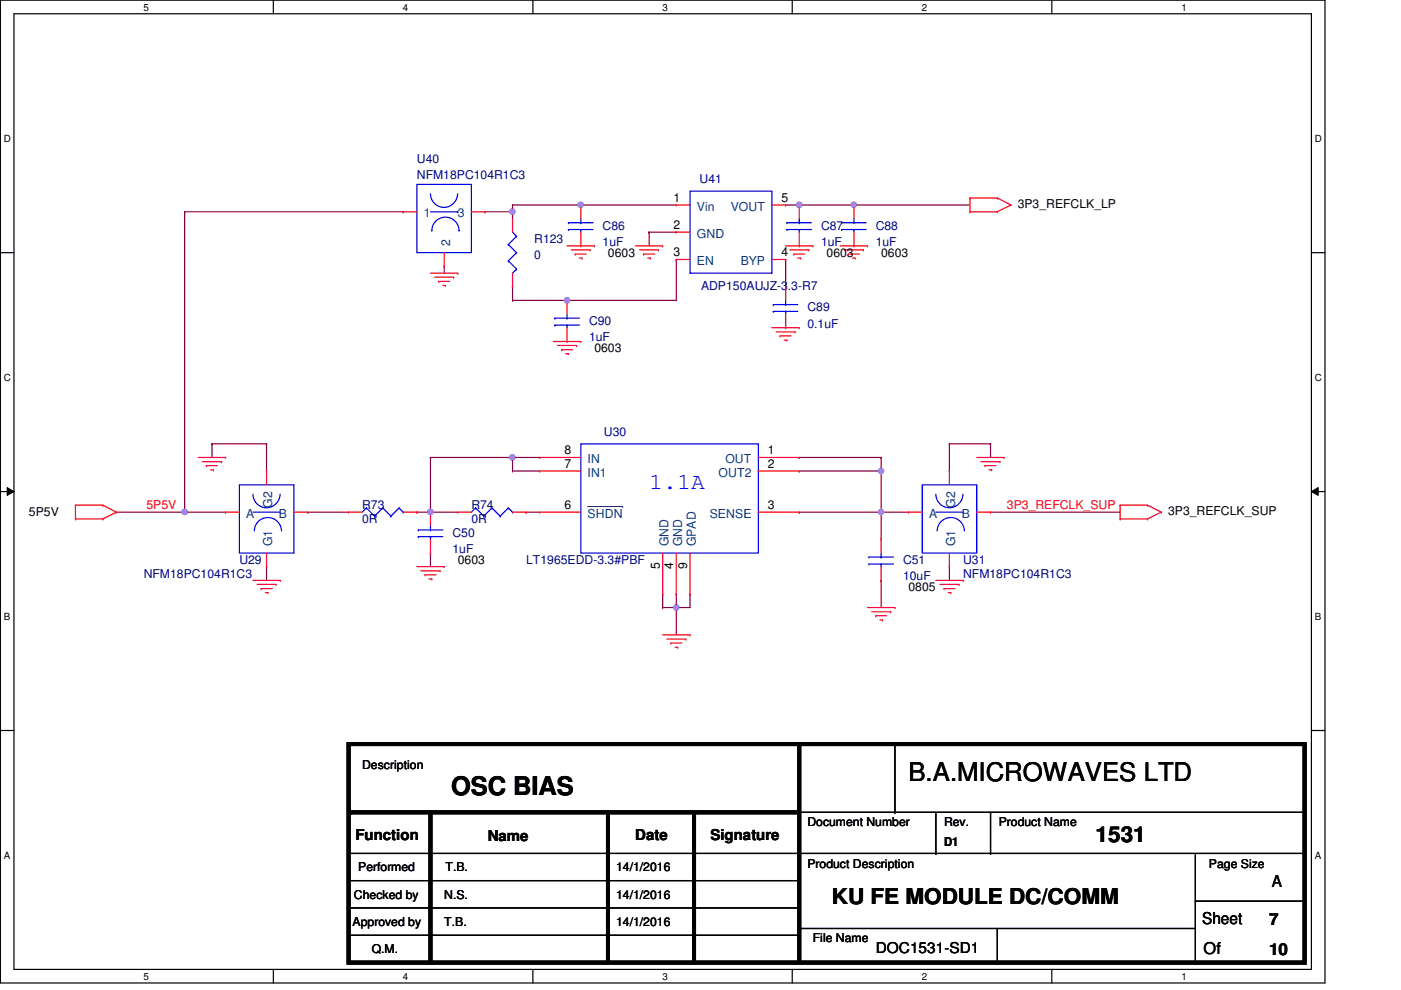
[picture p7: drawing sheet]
<svg xmlns="http://www.w3.org/2000/svg" width="297mm" height="210mm" viewBox="0 0 297 210" stroke-linecap="round" stroke-linejoin="round" font-family="sans-serif">
<path d="M.1 0h280.8v208.5h-280.8zM3 2.9h275v202.7h-275z" fill="none" stroke="#000" stroke-width=".25"/>
<g fill="#fff">
<path d="M30.4 .3h1.2v2.4h-1.2z"/>
<path d="M30.4 205.9h1.2v2.3h-1.2z"/>
</g>
<path d="M58 0v2.9M58 205.6v2.9" fill="none" stroke="#000" stroke-width=".25"/>
<g fill="#fff">
<path d="M85.4 .3h1.2v2.4h-1.2z"/>
<path d="M85.4 205.9h1.2v2.3h-1.2z"/>
</g>
<path d="M113 0v2.9M113 205.6v2.9" fill="none" stroke="#000" stroke-width=".25"/>
<g fill="#fff">
<path d="M140.5 .3h1.1v2.4h-1.1z"/>
<path d="M140.5 205.9h1.1v2.3h-1.1z"/>
</g>
<path d="M168 0v2.9M168 205.6v2.9" fill="none" stroke="#000" stroke-width=".25"/>
<g fill="#fff">
<path d="M195.4 .3h1.2v2.4h-1.2z"/>
<path d="M195.4 205.9h1.2v2.3h-1.2z"/>
</g>
<path d="M223 0v2.9M223 205.6v2.9" fill="none" stroke="#000" stroke-width=".25"/>
<g fill="#fff">
<path d="M250.5 .3h1.1v2.4h-1.1z"/>
<path d="M250.5 205.9h1.1v2.3h-1.1z"/>
<path d="M.8 28.2h1.5v2.4h-1.5z"/>
<path d="M278.8 28.2h1.4v2.4h-1.4z"/>
<path d="M.8 78.9h1.5v2.3h-1.5z"/>
<path d="M278.8 78.9h1.4v2.3h-1.4z"/>
</g>
<path d="M.1 53.6h2.9M278 53.6h2.9" fill="none" stroke="#000" stroke-width=".25"/>
<g fill="#fff">
<path d="M.8 129.6h1.4v2.3h-1.4z"/>
<path d="M278.8 129.6h1.3v2.3h-1.3z"/>
</g>
<path d="M.1 104.3h2.9M278 104.3h2.9" fill="none" stroke="#000" stroke-width=".25"/>
<path d="M1.5 103.4l1.5 .9-1.5 .8zM278 104.3l1.5-.9v1.7z" fill="#000"/>
<path d="M1.5 103.4l1.5 .9-1.5 .8zM278 104.3l1.5-.9v1.7z" fill="none" stroke="#000" stroke-width=".21"/>
<g fill="#fff">
<path d="M.8 180.3h1.4v2.3h-1.4z"/>
<path d="M278.8 180.3h1.3v2.3h-1.3z"/>
</g>
<path d="M.1 154.9h2.9M278 154.9h2.9" fill="none" stroke="#000" stroke-width=".25"/>
<g fill="none" stroke="#800040" stroke-width=".25">
<path d="M45 94.1h.1M45 94.1v2.9M45 94.1h11.5M56.5 94.1h.1M56.5 94.1v5.8M169.5 99.9h.1M169.5 99.9h17.3M186.8 99.9h.1M186.8 99.9v14.5M201.3 94.1h.1M201.3 94.1h8.7M201.3 94.1v5.8"/>
<path d="M24.7 108.6h14.5M39.2 108.6h.1M65.2 108.6h.1M65.2 108.6h8.7M169.5 108.6h.1M169.5 108.6h23.1M186.8 108.6h.1M210 108.6h.1M210 108.6h27.5M56.5 120.2h.1M56.5 120.2v2.9M143.4 128.9h.1"/>
<path d="M146.3 126h.1M146.3 126v2.9h-2.9M186.8 123.1h.1M186.8 123.1v5.8M201.3 120.2h.1M201.3 120.2v2.9"/>
</g>
<circle cx="186.8" cy="108.6" r=".56" fill="#f0f"/>
<circle cx="186.8" cy="108.6" r=".56" fill="none" stroke="#f0f" stroke-width=".25"/>
<circle cx="186.8" cy="99.9" r=".56" fill="#f0f"/>
<circle cx="186.8" cy="99.9" r=".56" fill="none" stroke="#f0f" stroke-width=".25"/>
<path d="M169.5 97h.1M169.5 97h17.3M186.8 97h.1M186.8 97v2.9M140.5 126h.1M140.5 128.9h.1M140.5 126v2.9M140.5 128.9h2.9" fill="none" stroke="#800040" stroke-width=".25"/>
<circle cx="143.4" cy="128.9" r=".56" fill="#f0f"/>
<circle cx="143.4" cy="128.9" r=".56" fill="none" stroke="#f0f" stroke-width=".25"/>
<path d="M91.3 97h.1M91.3 97v11.6M91.3 108.6h.1M91.3 108.6h5.8M111.5 108.6h.1M111.5 108.6h2.9M143.4 126h.1M143.4 128.9h.1M143.4 126v8.7" fill="none" stroke="#800040" stroke-width=".25"/>
<circle cx="91.3" cy="108.6" r=".56" fill="#f0f"/>
<circle cx="91.3" cy="108.6" r=".56" fill="none" stroke="#f0f" stroke-width=".25"/>
<path d="M91.3 97h.1M91.3 97h17.4" fill="none" stroke="#800040" stroke-width=".25"/>
<circle cx="108.6" cy="97" r=".56" fill="#f0f"/>
<circle cx="108.6" cy="97" r=".56" fill="none" stroke="#f0f" stroke-width=".25"/>
<g fill="none" stroke="#800040" stroke-width=".25">
<path d="M102.9 44.9h.1M102.9 44.9h5.8M108.7 43.5h.1M108.7 44.9h.1M108.7 44.9v1.5M108.7 43.5h14.4M108.7 63.7h.1M108.7 63.7h11.5M108.7 97h.1M108.7 99.9h.1M108.7 97v2.9M108.7 99.9h5.7"/>
<path d="M108.7 97h5.7M210 94.1h.1M210 94.1v2.9M88.4 108.6h.1M88.4 108.6h2.9M91.3 117.3h.1M91.3 117.3v2.9"/>
</g>
<circle cx="108.6" cy="44.9" r=".56" fill="#f0f"/>
<circle cx="108.6" cy="44.9" r=".56" fill="none" stroke="#f0f" stroke-width=".25"/>
<g fill="none" stroke="#800040" stroke-width=".25">
<path d="M94.2 56.5h.1M94.2 56.5v1.5M123.1 43.5h.1M123.1 43.5h20.3M137.6 49.2h.1M137.6 49.2v3M137.6 49.2h5.8M143.4 55h.1M143.4 55v8.7M166.6 55h.1M166.6 55v5.8M108.7 60.8h.1"/>
<path d="M108.7 60.8v2.9"/>
</g>
<circle cx="123.1" cy="43.4" r=".56" fill="#f0f"/>
<circle cx="123.1" cy="43.4" r=".56" fill="none" stroke="#f0f" stroke-width=".25"/>
<path d="M169.5 43.5h.1M169.5 43.5h11.6" fill="none" stroke="#800040" stroke-width=".25"/>
<circle cx="181" cy="43.4" r=".56" fill="#f0f"/>
<circle cx="181" cy="43.4" r=".56" fill="none" stroke="#f0f" stroke-width=".25"/>
<circle cx="169.4" cy="43.4" r=".56" fill="#f0f"/>
<circle cx="169.4" cy="43.4" r=".56" fill="none" stroke="#f0f" stroke-width=".25"/>
<path d="M166.6 43.5h.1M166.6 43.5h2.9M120.2 63.7h.1M120.2 63.7h23.2" fill="none" stroke="#800040" stroke-width=".25"/>
<circle cx="120.2" cy="63.7" r=".56" fill="#f0f"/>
<circle cx="120.2" cy="63.7" r=".56" fill="none" stroke="#f0f" stroke-width=".25"/>
<path d="M39.2 44.9h.1M39.2 44.9h46.3M39.2 44.9v63.7M85.5 44.9h.1M108.7 43.5h.1M108.7 43.5v1.4M181.1 43.5h.1M181.1 43.5h24.6" fill="none" stroke="#800040" stroke-width=".25"/>
<circle cx="39.1" cy="108.6" r=".56" fill="#f0f"/>
<circle cx="39.1" cy="108.6" r=".56" fill="none" stroke="#f0f" stroke-width=".25"/>
<path d="M39.2 108.6h8.6M47.8 108.6h.1" fill="none" stroke="#800040" stroke-width=".25"/>
<g fill="none" stroke="#f00" stroke-width=".25">
<path d="M85.5 44.9h.1M85.5 44.9h2.9M91.3 58h5.8M92.2 58.8h4M93 59.7h.1M93 59.7h2.3M94.2 56.5h.1M94.2 53.6v2.9M96.2 58.8h.1M97.1 58h.1M99.9 44.9h3M102.9 44.9h.1"/>
<path d="M108.7 46.4h.1M108.7 46.4v2.8M108.7 58v2.8M120.2 52.2h5.8M121.1 53h4M122 53.9h.1M122 53.9h2.3M122.8 54.7h.6M123.1 52.2h.1M123.1 43.5h.1M123.1 43.5v2.9M123.1 49.2v3"/>
<path d="M123.4 54.7h.1M125.1 53h.1M126 52.2h.1M134.7 52.2h5.8M135.6 53h4M136.4 53.9h.1M136.4 53.9h2.4M137.3 54.7h.6M137.9 54.7h.1M139.6 53h.1M140.5 52.2h.1M143.4 43.5h.1"/>
<path d="M143.4 49.2h.1M143.4 55h.1M143.4 43.5h2.9M143.4 49.2h2.9M143.4 55h2.9M163.7 43.5h2.9M163.7 55h2.9M166.6 55h.1M166.6 43.5h.1M166.6 52.2h5.7M167.4 53h4.1M168.3 53.9h.1"/>
<path d="M168.3 53.9h2.3M169.2 54.7h.6M169.5 52.2h.1M169.5 43.5h.1M169.5 43.5v2.9M169.5 49.2v3M169.8 54.7h.1M171.5 53h.1M172.3 52.2h.1M178.1 52.2h5.8M179 53h4M179.9 53.9h.1"/>
<path d="M179.9 53.9h2.3M180.8 54.7h.5M181.1 52.2h.1M181.1 43.5h.1M181.1 43.5v2.9M181.1 49.2v3M181.3 54.7h.1M183 53h.1M183.9 52.2h.1M205.7 44.9h.1M205.7 42h.1M205.7 42h5.8"/>
<path d="M205.7 44.9h5.8M205.7 42v2.9M211.5 42h.1M211.5 44.9h.1M211.5 42l2.8 1.5M214.3 43.5h.1M214.3 43.5l-2.8 1.4M93.9 60.5h.5M94.4 60.5h.1M108.7 60.8h.1M117.3 72.4h5.8M118.2 73.3h4.1"/>
<path d="M119.1 74.2h.1M119.1 74.2h2.3M119.9 75h.6M120.2 72.4h.1M120.2 63.7h.1M120.2 63.7v2.9M120.2 69.5v2.9M120.5 75h.1M122.3 73.3h.1M123.1 72.4h.1M163.7 69.5h5.8M164.5 70.4h4.1"/>
<path d="M165.4 71.2h.1M165.4 71.2h2.3M166.3 72.1h.5M166.6 69.5h.1M166.6 60.8h.1M166.6 60.8v2.9M166.6 66.6v2.9M166.8 72.1h.1M168.6 70.4h.1M169.5 69.5h.1M42 97h5.8M42.9 97.9h4.1"/>
<path d="M43.8 98.8h.1M43.8 98.8h2.3M44.7 99.7h.6M45.3 99.7h.1M47 97.9h.1M47.8 97h.1M56.5 99.9h.1M56.5 99.9v2.9M114.4 97h.1M114.4 99.9h.1M114.4 97h8.7M114.4 99.9h8.7"/>
<path d="M160.8 97h8.7M160.8 99.9h8.7M169.5 97h.1M169.5 99.9h.1M201.3 99.9h.1M201.3 99.9v2.9M207.1 97h5.8M208 97.9h4M208.8 98.8h.1M208.8 98.8h2.4M209.7 99.7h.6M210.3 99.7h.1"/>
<path d="M212 97.9h.1M212.9 97h.1M16 110.1h.1M16 107.1h.1M16 107.1h5.8M16 110.1h5.8M16 107.1v3M21.8 107.1h.1M21.8 110.1h.1M21.8 107.1l2.9 1.5M24.7 108.6h.1M24.7 108.6l-2.9 1.5"/>
<path d="M47.8 108.6h.1M47.8 108.6h3M56.5 117.3v2.9M62.3 108.6h2.9M65.2 108.6h.1M73.9 108.6h.1M73.9 108.6h2.9M85.5 108.6h2.9M88.4 108.6h.1M91.3 117.3h.1M91.3 108.6h.1M91.3 108.6v2.9"/>
<path d="M91.3 114.4v2.9M97.1 108.6h.1M97.1 108.6h2.8M108.7 108.6h2.8M111.5 108.6h.1M114.4 108.6h.1M114.4 108.6h8.7M140.5 117.3v8.7M143.4 117.3v8.7M146.3 117.3v8.7M160.8 108.6h8.7M169.5 108.6h.1"/>
<path d="M186.8 114.4h.1M186.8 114.4v2.9M192.6 108.6h.1M192.6 108.6h2.9M201.3 117.3v2.9M207.1 108.6h2.9M210 108.6h.1M237.5 110.1h.1M237.5 107.1h.1M237.5 107.1h5.8M237.5 110.1h5.8M237.5 107.1v3"/>
<path d="M243.3 107.1h.1M243.3 110.1h.1M243.3 107.1l2.9 1.5M246.2 108.6h.1M246.2 108.6l-2.9 1.5M53.6 123.1h5.8M54.5 124h4M55.4 124.8h.1M55.4 124.8h2.3M56.3 125.7h.5M56.5 120.2h.1M56.8 125.7h.1"/>
<path d="M58.5 124h.1M59.4 123.1h.1M88.4 120.2h5.8M89.2 121.1h4.1M90.1 121.9h.1M90.1 121.9h2.4M91 122.8h.6M91.6 122.8h.1M93.3 121.1h.1M94.2 120.2h.1M140.5 126h.1M140.5 134.7h5.8"/>
<path d="M141.4 135.6h4M142.2 136.4h.1M142.2 136.4h2.4M143.1 137.3h.6M143.4 126h.1M143.7 137.3h.1M145.4 135.6h.1M146.3 134.7h.1M146.3 126h.1M183.9 128.9h5.8M184.8 129.8h4M185.7 130.6h.1"/>
<path d="M185.7 130.6h2.3M186.6 131.5h.5M186.8 123.1h.1M186.8 120.2v2.9M187.1 131.5h.1M188.8 129.8h.1M189.7 128.9h.1M198.4 123.1h5.8M199.3 124h4M200.1 124.8h.1M200.1 124.8h2.4M201 125.7h.6"/>
<path d="M201.3 120.2h.1M201.6 125.7h.1M203.3 124h.1M204.2 123.1h.1"/>
</g>
<path d="M73.9 157.8h202.7v46.4h-202.7zM169.5 158.1v45.8M74.2 172.3h95.3M91.3 172.3v31.6M128.9 172.3v31.6M147.1 172.3v31.6" fill="none" stroke="#000" stroke-width=".85"/>
<g fill="#000">
<circle cx="74.2" cy="172.3" r=".42"/>
<circle cx="91.3" cy="203.9" r=".42"/>
<circle cx="128.9" cy="203.9" r=".42"/>
<circle cx="147.1" cy="203.9" r=".42"/>
<circle cx="169.5" cy="203.9" r=".42"/>
</g>
<g fill="none" stroke="#000" stroke-width=".25">
<path d="M189.7 157.8v14.5M169.5 172.3h107.1M189.7 172.3h.1M198.4 172.3v8.7M210 172.3v8.7M276.6 172.3h.1M73.9 192.6h.1M73.9 198.4h.1M73.9 186.8h.1M73.9 181h.1M73.9 181h202.4M73.9 192.6h95.6"/>
<path d="M73.9 198.4h95.6M73.9 186.8h95.6M169.8 196.9h.1M169.8 196.9h83.6M198.4 181h.1M210 181h.1M211.5 196.9v7.3M253.4 191.1h.1M253.4 181.3v22.9M253.4 191.1h23.2M276.3 181h.1M211.5 204.2h.1"/>
<path d="M253.4 204.2h.1"/>
</g>
<g fill="none" stroke="#00f" stroke-width=".25">
<path d="M88.4 39.1h11.5v14.5h-11.5zM91.3 41.1a2.88 2.88 0 0 0 2.8 2.9 2.88 2.88 0 0 0 2.9-2.9M91.3 44.9h5.8M91.6 48.9v.1a2.88 2.88 0 0 1 2.8-2.9 2.88 2.88 0 0 1 2.9 2.9v-.1M97.1 44.9h.1M107.8 51.9h.1M107.8 55.3h.1M107.8 51.9l1.7 1.7M107.8 55.3l1.7 1.8M108.7 58h.1M108.7 49.2l.8 .9M109.5 50.1h.1"/>
<path d="M109.5 53.6h.1M109.5 57.1h.1M109.5 50.1l-1.7 1.8M109.5 53.6l-1.7 1.7M109.5 57.1l-.8 .9M120.5 47.2h.1M120.5 48.7h.1M120.5 47.2h5.2M120.5 48.7h5.2M123.1 48.7h.1M123.1 47.2h.1M123.1 46.4v.8"/>
<path d="M123.1 48.7v.5M146.3 40.6h17.4v17.4h-17.4zM166.8 47.2h.1M166.8 48.7h.1M166.8 47.2h5.3M166.8 48.7h5.3M169.5 48.7h.1M169.5 47.2h.1M169.5 46.4v.8M169.5 48.7v.5M178.4 47.2h.1M178.4 48.7h.1"/>
<path d="M178.4 47.2h5.2M178.4 48.7h5.2M181.1 48.7h.1M181.1 47.2h.1M181.1 46.4v.8M181.1 48.7v.5M117.6 67.5h.1M117.6 69h.1M117.6 67.5h5.2M117.6 69h5.2M120.2 69h.1M120.2 67.5h.1"/>
<path d="M120.2 66.6v.9M120.2 69v.5M164 64.6h.1M164 66h.1M164 64.6h5.2M164 66h5.2M166.6 66h.1M166.6 64.6h.1M166.6 63.7v.9M166.6 66v.6M123.1 94.1h37.7v23.2h-37.7zM50.8 102.8h11.5v14.5h-11.5z"/>
<path d="M53.6 104.8a2.88 2.88 0 0 0 2.9 2.9 2.88 2.88 0 0 0 2.9-2.9M53.6 108.6h5.8M53.9 112.6a2.88 2.88 0 0 1 2.9-2.8 2.88 2.88 0 0 1 2.9 2.8M59.4 108.6h.1M77.7 107.7h.1M77.7 107.7l-.9 .9M77.7 107.7l1.7 1.8M79.4 109.5h.1M81.1 107.7h.1M81.1 107.7l-1.7 1.8M81.1 107.7l1.8 1.8M82.9 109.5h.1"/>
<path d="M84.6 107.7h.1M84.6 107.7l-1.7 1.8M84.6 107.7l.9 .9M85.5 108.6h.1M88.7 112.4h.1M88.7 113.8h.1M88.7 112.4h5.2M88.7 113.8h5.2M91.3 113.8h.1M91.3 112.4h.1M91.3 111.5v.9M91.3 113.8v.6"/>
<path d="M100.8 107.7h.1M100.8 107.7l-.9 .9M100.8 107.7l1.8 1.8M102.6 109.5h.1M104.3 107.7h.1M104.3 107.7l-1.7 1.8M104.3 107.7l1.7 1.8M106 109.5h.1M107.8 107.7h.1M107.8 107.7l-1.8 1.8M107.8 107.7l.9 .9M108.7 108.6h.1"/>
<path d="M184.2 118.2h.1M184.2 119.6h.1M184.2 118.2h5.2M184.2 119.6h5.2M186.8 119.6h.1M186.8 118.2h.1M186.8 117.3v.9M186.8 119.6v.6M195.5 102.8h11.6v14.5h-11.6zM198.4 104.8a2.88 2.88 0 0 0 2.9 2.9 2.88 2.88 0 0 0 2.9-2.9M198.4 108.6h5.8M198.7 112.6a2.88 2.88 0 0 1 2.9-2.8 2.88 2.88 0 0 1 2.9 2.8"/>
<path d="M204.2 108.6h.1"/>
</g>
<path d="M124.6 107.4h7.4M132 107.4h.1" fill="none" stroke="#004080" stroke-width=".21"/>
<circle cx="186.8" cy="108.6" r=".56" fill="#f0f"/>
<circle cx="186.8" cy="108.6" r=".56" fill="none" stroke="#f0f" stroke-width=".25"/>
<circle cx="186.8" cy="99.9" r=".56" fill="#f0f"/>
<circle cx="186.8" cy="99.9" r=".56" fill="none" stroke="#f0f" stroke-width=".25"/>
<circle cx="143.4" cy="128.9" r=".56" fill="#f0f"/>
<circle cx="143.4" cy="128.9" r=".56" fill="none" stroke="#f0f" stroke-width=".25"/>
<circle cx="91.3" cy="108.6" r=".56" fill="#f0f"/>
<circle cx="91.3" cy="108.6" r=".56" fill="none" stroke="#f0f" stroke-width=".25"/>
<circle cx="108.6" cy="97" r=".56" fill="#f0f"/>
<circle cx="108.6" cy="97" r=".56" fill="none" stroke="#f0f" stroke-width=".25"/>
<circle cx="108.6" cy="44.9" r=".56" fill="#f0f"/>
<circle cx="108.6" cy="44.9" r=".56" fill="none" stroke="#f0f" stroke-width=".25"/>
<circle cx="123.1" cy="43.4" r=".56" fill="#f0f"/>
<circle cx="123.1" cy="43.4" r=".56" fill="none" stroke="#f0f" stroke-width=".25"/>
<circle cx="181" cy="43.4" r=".56" fill="#f0f"/>
<circle cx="181" cy="43.4" r=".56" fill="none" stroke="#f0f" stroke-width=".25"/>
<circle cx="169.4" cy="43.4" r=".56" fill="#f0f"/>
<circle cx="169.4" cy="43.4" r=".56" fill="none" stroke="#f0f" stroke-width=".25"/>
<circle cx="120.2" cy="63.7" r=".56" fill="#f0f"/>
<circle cx="120.2" cy="63.7" r=".56" fill="none" stroke="#f0f" stroke-width=".25"/>
<circle cx="39.1" cy="108.6" r=".56" fill="#f0f"/>
<circle cx="39.1" cy="108.6" r=".56" fill="none" stroke="#f0f" stroke-width=".25"/>
<g font-size="5.5">
<text x="192.6" y="165.7">B.A.MICROWAVES LTD</text>
<text x="95.6" y="168.7">OSC BIAS</text>
</g>
<text font-size="4.9" fill="#00f" x="137.6" y="103.8">1.1A</text>
<g font-size="4.6">
<text x="232.3" y="178.6">1531</text>
<text x="176.4" y="191.6">KU FE MODULE DC/COMM</text>
</g>
<g font-size="3.5">
<text x="269.7" y="188.1">A</text>
<text x="254.9" y="196">Sheet</text>
<text x="269.1" y="196.1">7</text>
<text x="255.2" y="202.4">Of</text>
<text x="269.1" y="202.5">10</text>
</g>
<g font-size="3.2">
<text x="75.4" y="178.2">Function</text>
<text x="103.4" y="178.5">Name</text>
<text x="134.7" y="178.2">Date</text>
<text x="150.6" y="178.2">Signature</text>
<text x="185.7" y="202.1">DOC1531-SD1</text>
</g>
<g font-size="2.6" fill="#000080">
<text x="88.4" y="34.5">U40</text>
<text x="88.4" y="38">NFM18PC104R1C3</text>
<text x="148.3" y="38.8">U41</text>
<text x="113.3" y="51.6">R123</text>
<text x="127.8" y="48.7">C86</text>
<text x="127.8" y="52.2">1uF</text>
<text x="174.1" y="48.7">C87</text>
<text x="174.1" y="52.2">1uF</text>
<text x="185.7" y="48.7">C88</text>
<text x="185.7" y="52.2">1uF</text>
<text x="113.3" y="55">0</text>
<text x="148.6" y="61.4">ADP150AUJZ-3.3-R7</text>
<text x="124.9" y="69">C90</text>
<text x="171.2" y="66">C89</text>
<text x="171.2" y="69.5">0.1uF</text>
<text x="124.9" y="72.4">1uF</text>
<text x="128.1" y="92.4">U30</text>
<text x="76.8" y="108">R73</text>
<text x="76.8" y="111">0R</text>
<text x="95.9" y="113.8">C50</text>
<text x="99.9" y="108">R74</text>
<text x="99.9" y="111">0R</text>
<text x="50.8" y="119.6">U29</text>
<text x="95.9" y="117.3">1uF</text>
<text x="111.5" y="119.6">LT1965EDD-3.3#PBF</text>
<text x="191.5" y="119.6">C51</text>
<text x="204.2" y="119.6">U31</text>
<text x="30.5" y="122.5">NFM18PC104R1C3</text>
<text x="191.5" y="123.1">10uF</text>
<text x="204.2" y="122.5">NFM18PC104R1C3</text>
</g>
<g font-size="2.6" fill="#004080">
<text x="89.8" y="46.1">1</text>
<text x="97.1" y="46.1">3</text>
<text x="147.7" y="44.7">Vin</text>
<text x="154.9" y="44.7">VOUT</text>
<text x="95.4" y="52.2" transform="rotate(-90 95.4 52.2)">2</text>
<text x="147.7" y="50.4">GND</text>
<text x="147.7" y="56.2">EN</text>
<text x="157.1" y="56.2">BYP</text>
<text x="124.6" y="98.2">IN</text>
<text x="124.6" y="101.1">IN1</text>
<text x="152.4" y="101.1">OUT2</text>
<text x="153.8" y="98.2">OUT</text>
<text x="57.7" y="107.7" transform="rotate(-90 57.7 107.7)">G2</text>
<text x="202.5" y="107.7" transform="rotate(-90 202.5 107.7)">G2</text>
<text x="52.2" y="109.8">A</text>
<text x="59.1" y="109.8">B</text>
<text x="124.6" y="109.8">SHDN</text>
<text x="150.5" y="109.8">SENSE</text>
<text x="197" y="109.8">A</text>
<text x="203.9" y="109.8">B</text>
<text x="57.7" y="115.9" transform="rotate(-90 57.7 115.9)">G1</text>
<text x="141.7" y="115.9" transform="rotate(-90 141.7 115.9)">GND</text>
<text x="144.6" y="115.9" transform="rotate(-90 144.6 115.9)">GND</text>
<text x="147.5" y="115.9" transform="rotate(-90 147.5 115.9)">GPAD</text>
<text x="202.5" y="115.9" transform="rotate(-90 202.5 115.9)">G1</text>
</g>
<g font-size="2.6">
<text x="142.8" y="42.8">1</text>
<text x="165.7" y="42.8">5</text>
<text x="215.8" y="44.1">3P3_REFCLK_LP</text>
<text x="142.8" y="48.6">2</text>
<text x="128.9" y="54.5">0603</text>
<text x="142.8" y="54.4">3</text>
<text x="165.7" y="54.4">4</text>
<text x="175.3" y="54.5">0603</text>
<text x="186.8" y="54.5">0603</text>
<text x="126" y="74.8">0603</text>
<text x="119.7" y="96.4">8</text>
<text x="119.7" y="99.3">7</text>
<text x="162.8" y="96.4">1</text>
<text x="162.8" y="99.3">2</text>
<text x="119.7" y="108">6</text>
<text x="162.8" y="108">3</text>
<text x="6.1" y="109.5">5P5V</text>
<text x="247.6" y="109.2">3P3_REFCLK_SUP</text>
<text x="97.1" y="119.6">0603</text>
<text x="139.9" y="120.8" transform="rotate(-90 139.9 120.8)">5</text>
<text x="142.7" y="120.8" transform="rotate(-90 142.7 120.8)">4</text>
<text x="145.7" y="120.8" transform="rotate(-90 145.7 120.8)">9</text>
<text x="192.6" y="125.4">0805</text>
<text x="76.8" y="163.1">Description</text>
<text x="171.2" y="175.2">Document Number</text>
<text x="200.1" y="175.2">Rev.</text>
<text x="200.1" y="179.4">D1</text>
<text x="211.7" y="175.2">Product Name</text>
<text x="75.9" y="184.8">Performed</text>
<text x="94.4" y="184.8">T.B.</text>
<text x="130.6" y="184.8">14/1/2016</text>
<text x="171.2" y="184.2">Product Description</text>
<text x="256.3" y="184.2">Page Size</text>
<text x="75.1" y="190.6">Checked by</text>
<text x="94.2" y="190.6">N.S.</text>
<text x="130.6" y="190.6">14/1/2016</text>
<text x="74.8" y="196.3">Approved by</text>
<text x="94.2" y="196.3">T.B.</text>
<text x="130.6" y="196.3">14/1/2016</text>
<text x="78.8" y="202.1">Q.M.</text>
<text x="172.3" y="199.8">File Name</text>
</g>
<g font-size="2.6" fill="#f00">
<text x="31.1" y="108">5P5V</text>
<text x="213.5" y="108">3P3_REFCLK_SUP</text>
</g>
<g font-size="2.1">
<text x="30.4" y="2.2">5</text>
<text x="85.4" y="2.2">4</text>
<text x="140.5" y="2.2">3</text>
<text x="195.4" y="2.2">2</text>
<text x="250.5" y="2.2">1</text>
<text x=".8" y="30.1">D</text>
<text x="278.8" y="30.1">D</text>
<text x=".8" y="80.8">C</text>
<text x="278.8" y="80.8">C</text>
<text x=".8" y="131.5">B</text>
<text x="278.8" y="131.5">B</text>
<text x=".8" y="182.2">A</text>
<text x="278.8" y="182.2">A</text>
<text x="30.4" y="207.8">5</text>
<text x="85.4" y="207.8">4</text>
<text x="140.5" y="207.8">3</text>
<text x="195.4" y="207.8">2</text>
<text x="250.5" y="207.8">1</text>
</g>
</svg>
